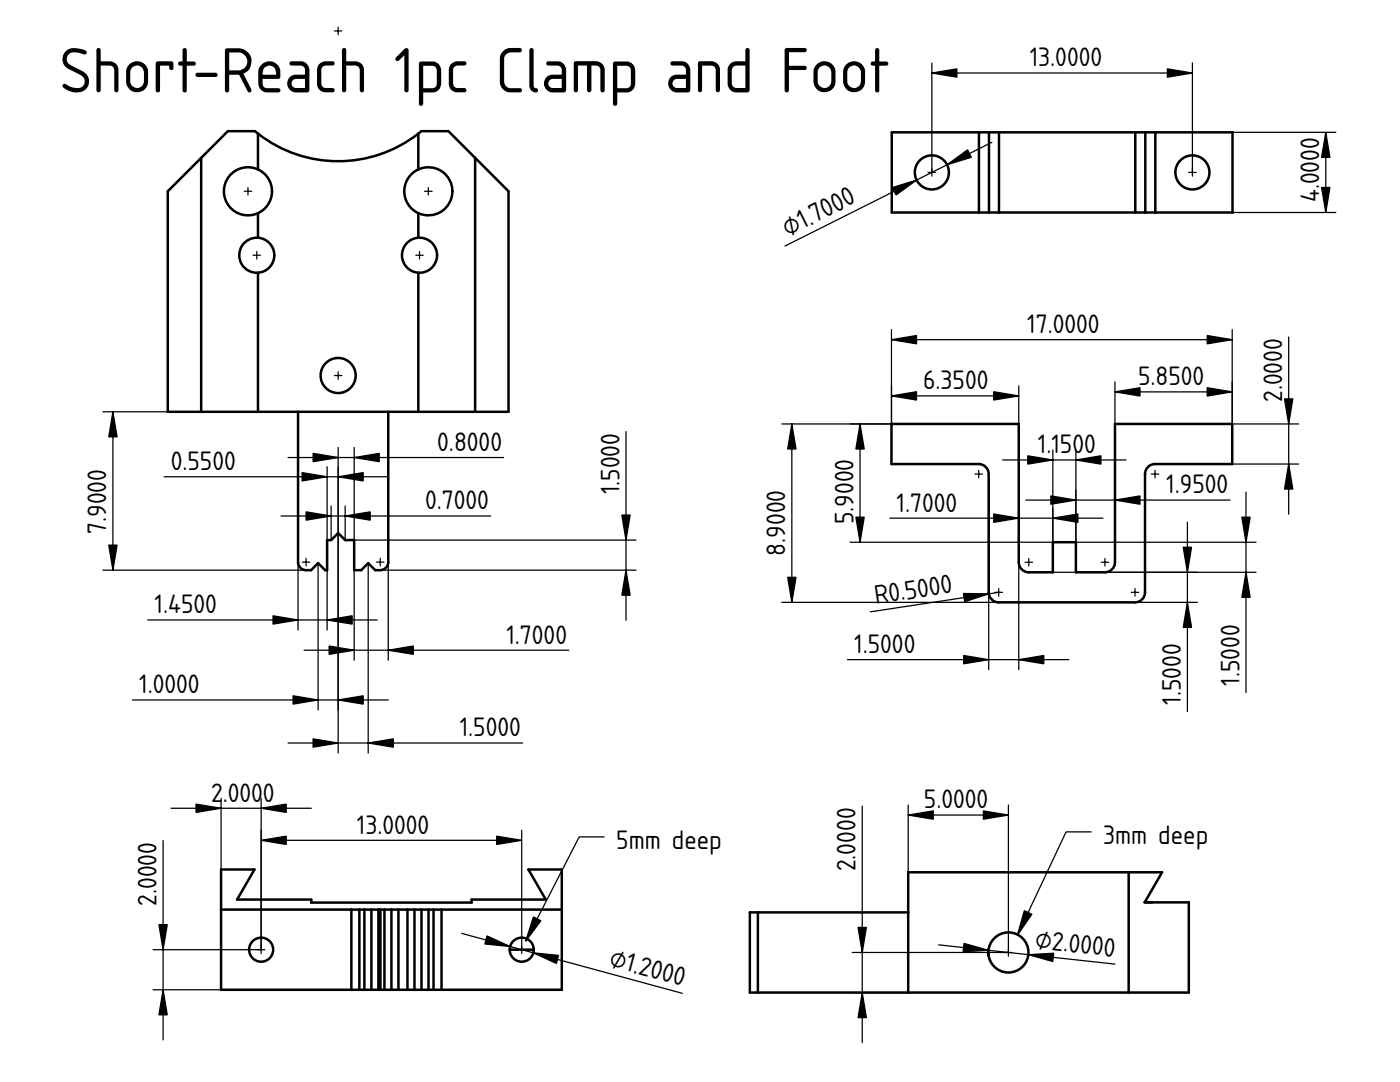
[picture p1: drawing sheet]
<svg xmlns="http://www.w3.org/2000/svg" width="279mm" height="216mm" viewBox="0 0 279 216" stroke-linecap="round" stroke-linejoin="round" font-family="sans-serif">
<path d="M67.5 70h.1" fill="none" stroke="#000" stroke-width=".2"/>
<path d="M51.5 26.7a26 26 0 0 0 32 0v7.1a4.8 4.8 0 0 0-2.8 4.4 4.8 4.8 0 0 0 2.8 4.3v4.9a3.5 3.5 0 0 0-3.3 3.5 3.5 3.5 0 0 0 3.3 3.5v27.8h-32v-27.8a3.5 3.5 0 0 0 3.2-3.5 3.5 3.5 0 0 0-3.2-3.5v-4.9a4.8 4.8 0 0 0 2.8-4.3 4.8 4.8 0 0 0-2.8-4.4z" fill-rule="evenodd" fill="#fff"/>
<path d="M67.5 70h.1" fill="none" stroke="#000" stroke-width=".2"/>
<g fill="#fff">
<path d="M40.1 31.5l5.4-5.3h5.4l.6 .5v7.1a4.8 4.8 0 0 0-6.8 4.4 4.8 4.8 0 0 0 6.8 4.3v4.9a3.5 3.5 0 0 0-3.8 3.5 3.5 3.5 0 0 0 3.8 3.5v27.8h-11.4z" fill-rule="evenodd"/>
<path d="M83.5 26.7l.6-.5h5.4l5.3 5.3v50.7h-11.3v-27.8a3.5 3.5 0 0 0 3.7-3.5 3.5 3.5 0 0 0-3.7-3.5v-4.9a4.8 4.8 0 0 0 6.8-4.3 4.8 4.8 0 0 0-6.8-4.4z" fill-rule="evenodd"/>
<path d="M59.5 82.2h18v30a1.6 1.6 0 0 1-1.6 1.6h-1l-1.4-1.4-1.4 1.4h-1.4v-6h-1.8l-1.4-1.4-1.4 1.4h-.8v6h-.4l-1.4-1.4-1.4 1.4a2.17 2.17 0 0 1-2.4-.8l-.2-.8z" fill-rule="evenodd"/>
<path d="M40.1 31.5v50.7h-6.6v-44z" fill-rule="evenodd"/>
<path d="M94.8 31.5l6.7 6.7v44h-6.7z" fill-rule="evenodd"/>
<circle cx="85.5" cy="38.2" r="4.8"/>
<circle cx="49.5" cy="38.2" r="4.8"/>
<circle cx="83.7" cy="50.9" r="3.5"/>
<circle cx="51.2" cy="50.9" r="3.5"/>
<circle cx="67.5" cy="74.9" r="3.5"/>
</g>
<g fill="none" stroke="#000" stroke-width=".5">
<path d="M40.1 31.5v50.7M51.5 26.7l-.6-.5h-5.4l-12 12v44h68v-44l-12-12h-5.4l-.6 .5M51.5 26.7a26 26 0 0 0 32 0M51.5 33.8a4.8 4.8 0 0 0-6.8 4.4 4.8 4.8 0 0 0 6.8 4.3M51.5 33.8a4.8 4.8 0 0 1 2.8 4.4 4.8 4.8 0 0 1-2.8 4.3M51.5 26.7v7.1M83.5 33.8a4.8 4.8 0 0 1 6.8 4.4 4.8 4.8 0 0 1-6.8 4.3M83.5 33.8a4.8 4.8 0 0 0-2.8 4.4 4.8 4.8 0 0 0 2.8 4.3M83.5 26.7v7.1M94.8 31.5v50.7M51.5 47.4a3.5 3.5 0 0 0-3.8 3.5 3.5 3.5 0 0 0 3.8 3.5M51.5 47.4a3.5 3.5 0 0 1 3.2 3.5 3.5 3.5 0 0 1-3.2 3.5"/>
<path d="M51.5 42.5v4.9M51.5 54.4v27.8M83.5 47.4a3.5 3.5 0 0 1 3.7 3.5 3.5 3.5 0 0 1-3.7 3.5M83.5 47.4a3.5 3.5 0 0 0-3.3 3.5 3.5 3.5 0 0 0 3.3 3.5M83.5 42.5v4.9M83.5 54.4v27.8M59.5 82.2v30a1.6 1.6 0 0 0 1.6 1.6h1l1.4-1.4 1.4 1.4h.4v-6h.8l1.4-1.4 1.4 1.4h1.8v6h1.4l1.4-1.4 1.4 1.4a2.17 2.17 0 0 0 2.4-.8l.2-.8v-30"/>
<circle cx="67.5" cy="74.9" r="3.5"/>
</g>
<g fill="#000" stroke="#080808" stroke-width=".25">
<path d="M67.5 5.4v1.5zM66.7 6.2h1.5z" fill-rule="evenodd"/>
<path d="M49.5 37.4v1.5zM48.7 38.2h1.5z" fill-rule="evenodd"/>
<path d="M85.5 37.4v1.5zM84.7 38.2h1.5z" fill-rule="evenodd"/>
<path d="M51.2 50.2v1.5zM50.5 50.9h1.5z" fill-rule="evenodd"/>
<path d="M83.7 50.2v1.5zM83 50.9h1.5z" fill-rule="evenodd"/>
<path d="M67.5 74.2v1.5zM66.7 74.9h1.5z" fill-rule="evenodd"/>
<path d="M61.1 111.4v1.5zM60.3 112.2h1.5z" fill-rule="evenodd"/>
<path d="M75.9 111.4v1.5zM75.1 112.2h1.5z" fill-rule="evenodd"/>
</g>
<path d="M67.5 70h.1" fill="none" stroke="#000" stroke-width=".2"/>
<g fill="none" stroke="#000" stroke-width=".25">
<path d="M20.5 82.2h13M22.5 82.2v31.6M32.7 95.1h44.8M57.5 91.3h43M65.3 93.1v14.7M67.5 89.3v61M70.7 89.3v18.5h56.2M124.9 86.1v37.7M20.5 113.8h40.6M56.1 103h41.8M59.5 112.2v13.5M63.5 112.4v29.3"/>
<path d="M65.3 113.8v11.9M66.1 101v6.8M68.9 101v6.8M70.7 113.8v17.9M73.5 112.4v37.9M75.9 113.8h51M77.5 112.2v19.5M26.4 139.7h51.1M29.5 123.7h45.8M60.7 129.7h52.8M57.5 148.3h46.8"/>
</g>
<g fill="#000" stroke="#000" stroke-width=".25">
<path d="M22.5 82.2l.9 5h-1.7zM60.3 94.3l5 .8-5 .9zM67.5 95.1l5-.8v1.7zM62.5 90.5l5 .8-5 .8zM70.7 91.3l5-.8v1.6zM21.7 108.8h1.7l-.9 5zM61.1 102.1l5 .9-5 .8zM68.9 103l5-.9v1.7zM124.9 113.8l.9 5h-1.7zM124.1 102.8h1.7l-.9 5zM54.5 122.9l5 .8-5 .8zM58.5 138.8l5 .9-5 .8z"/>
<path d="M65.3 123.7l5-.8v1.6zM67.5 139.7l5-.9v1.7zM65.7 128.9l5 .8-5 .9zM77.5 129.7l5-.8v1.7zM62.5 147.4l5 .9-5 .8zM73.5 148.3l5-.9v1.7z"/>
</g>
<path d="M177.9 84.6h25.4v27.6a2 2 0 0 0 2 2h4.8v-6h4.6v6h5.8a2 2 0 0 0 2-2v-27.6h23.4v8h-15.4a2 2 0 0 0-2 2v23.6a2 2 0 0 1-2 2h-27.2a2 2 0 0 1-2-2v-23.6a2 2 0 0 0-2-2h-17.4z" fill-rule="evenodd" fill="#fff"/>
<path d="M211.9 102.4h.1" fill="none" stroke="#000" stroke-width=".2"/>
<path d="M177.9 84.6h25.4v27.6a2 2 0 0 0 2 2h4.8v-6h4.6v6h5.8a2 2 0 0 0 2-2v-27.6h23.4v8h-15.4a2 2 0 0 0-2 2v23.6a2 2 0 0 1-2 2h-27.2a2 2 0 0 1-2-2v-23.6a2 2 0 0 0-2-2h-17.4z" fill="none" stroke="#000" stroke-width=".5"/>
<g fill="#000" stroke="#080808" stroke-width=".25">
<path d="M195.3 93.8v1.5zM194.6 94.6h1.5z" fill-rule="evenodd"/>
<path d="M230.5 93.8v1.5zM229.8 94.6h1.5z" fill-rule="evenodd"/>
<path d="M199.3 117.4v1.5zM198.6 118.2h1.5z" fill-rule="evenodd"/>
<path d="M205.3 111.4v1.5zM204.6 112.2h1.5z" fill-rule="evenodd"/>
<path d="M220.5 111.4v1.5zM219.8 112.2h1.5z" fill-rule="evenodd"/>
<path d="M226.5 117.4v1.5zM225.8 118.2h1.5z" fill-rule="evenodd"/>
</g>
<g fill="none" stroke="#000" stroke-width=".25">
<path d="M177.9 67.8h68M177.9 65.8v18.8h-21.9M177.9 79h25.4M203.3 77v7.6M222.5 78.2h23.4M222.5 76.2v8.4M245.9 65.8v18.8h13.3M257.2 67.2v35.4M158 84.6v35.6M171.6 84.6v23.6M200.1 91.8h24.6M204.7 99.8h40.8"/>
<path d="M210.1 89.8v18.4h-40.5M214.7 89.8v24.4M222.5 97.8v14.4M245.9 92.6h13.3M248.7 98.2v40M177.6 103.4h42.5M197.3 118.2v15.4M199.3 118.2l-25.6 3.9M203.3 101.4v32.2M205.3 114.2h45.4M214.7 108.2h36M237 104.2v37.8"/>
<path d="M156 120.2h83M169.1 131.6h44.2"/>
</g>
<g fill="#000" stroke="#000" stroke-width=".25">
<path d="M177.9 67.8l5-.9v1.7zM177.9 79l5-.8v1.6zM198.3 78.2l5 .8-5 .8zM222.5 78.2l5-.8v1.6zM240.9 66.9l5 .9-5 .8zM240.9 77.4l5 .8-5 .8zM158 84.6l.9 5h-1.7zM171.6 84.6l.9 5h-1.7zM205.1 90.9l5 .9-5 .8zM209.7 99l5 .8-5 .8zM214.7 91.8l5-.9v1.7zM222.5 99.8l5-.8v1.6z"/>
<path d="M257.2 92.6l.8 5h-1.7zM256.3 79.6h1.7l-.8 5zM170.8 103.2h1.7l-.9 5zM192.3 118.4l5 .1-4.8 1.6zM198.3 102.6l5 .8-5 .8zM210.1 103.4l5-.8v1.6zM236.1 109.2h1.7l-.8 5zM247.8 103.2h1.7l-.8 5zM248.7 114.2l.8 5h-1.7zM157.2 115.2h1.7l-.9 5zM192.3 130.8l5 .8-5 .9zM203.3 131.6l5-.8v1.7z"/>
<path d="M237 120.2l.8 5h-1.7z"/>
</g>
<path d="M44.1 173.5h6.7l-3.5 6h14.8v.6h32v-.6h14.8l-3.4-6h6.6v24h-68z" fill-rule="evenodd" fill="#fff"/>
<path d="M78.1 185.5h.1" fill="none" stroke="#000" stroke-width=".2"/>
<g fill="#fff">
<path d="M44.1 181.5h26v16h-26z" fill-rule="evenodd"/>
<path d="M88.1 181.5h24v16h-24z" fill-rule="evenodd"/>
<path d="M44.1 173.5h6.7l-3.5 6h14.8v.6h32v-.6h14.8l-3.4-6h6.6v8h-68z" fill-rule="evenodd"/>
<path d="M79.5 181.5h1.8v16h-1.8z" fill-rule="evenodd"/>
<path d="M86.5 181.5h1.6v16h-1.6z" fill-rule="evenodd"/>
<path d="M70.1 181.5h1.6v16h-1.6z" fill-rule="evenodd"/>
<path d="M84.1 181.5h1.4v16h-1.4z" fill-rule="evenodd"/>
<path d="M72.7 181.5h1.4v16h-1.4z" fill-rule="evenodd"/>
<path d="M81.3 181.5h1.4v16h-1.4z" fill-rule="evenodd"/>
<path d="M74.1 181.5h1.4v16h-1.4z" fill-rule="evenodd"/>
<path d="M78.1 181.5h1.4v16h-1.4z" fill-rule="evenodd"/>
</g>
<path d="M78.1 185.5h.1" fill="none" stroke="#000" stroke-width=".2"/>
<path d="M76.7 181.5h1.4v16h-1.4z" fill-rule="evenodd" fill="#fff"/>
<path d="M78.1 185.5h.1" fill="none" stroke="#000" stroke-width=".2"/>
<g fill="#fff">
<path d="M82.7 181.5h1.4v16h-1.4z" fill-rule="evenodd"/>
<path d="M71.7 181.5h1v16h-1z" fill-rule="evenodd"/>
<path d="M85.5 181.5h1v16h-1z" fill-rule="evenodd"/>
<path d="M75.9 181.5h.8v16h-.8z" fill-rule="evenodd"/>
<path d="M101.7 189.5h4.8a2.4 2.4 0 0 1-2.4 2.4 2.4 2.4 0 0 1-2.4-2.4z" fill-rule="evenodd"/>
<path d="M102.6 187.6a2.4 2.4 0 0 1 2.6-.3 2.4 2.4 0 0 1 1.3 2.2h-4.8a2.4 2.4 0 0 1 .9-1.9z" fill-rule="evenodd"/>
<path d="M75.5 181.5h.4v16h-.4z" fill-rule="evenodd"/>
<circle cx="104.1" cy="189.5" r="2.4"/>
<circle cx="52.1" cy="189.5" r="2.4"/>
</g>
<g fill="none" stroke="#000" stroke-width=".5">
<path d="M44.1 173.5h6.7l-3.5 6h14.8v.6h32v-.6h14.8l-3.4-6h6.6v24h-68zM44.1 181.5h68M70.1 181.5v16M71.7 181.5v16M72.7 181.5v16M74.1 181.5v16M75.5 181.5v16M75.9 181.5v16M76.7 181.5v16M78.1 181.5v16M79.5 181.5v16M81.3 181.5v16"/>
<path d="M82.7 181.5v16M84.1 181.5v16M85.5 181.5v16M86.5 181.5v16M88.1 181.5v16M101.7 189.5h4.8M106.5 189.5h.1"/>
<circle cx="52.1" cy="189.5" r="2.4"/>
<circle cx="104.1" cy="189.5" r="2.4"/>
</g>
<g fill="#000" stroke="#080808" stroke-width=".25">
<path d="M52.1 188.7v1.5zM51.4 189.5h1.5z" fill-rule="evenodd"/>
<path d="M104.1 188.7v1.5zM103.4 189.5h1.5z" fill-rule="evenodd"/>
</g>
<path d="M78.1 185.5h.1" fill="none" stroke="#000" stroke-width=".2"/>
<path d="M44.1 159.3v14.2M52.1 159.3v30.2h-21.6M32.5 167.7v39.8M34.1 161.3h28M52.1 167.7h52M104.1 165.7v23.8M120.6 167h-5l-10.7 20.8M30.5 197.5h13.6M92.2 186.2l44 12" fill="none" stroke="#000" stroke-width=".25"/>
<path d="M39.1 160.4l5 .9-5 .8zM52.1 161.3l5-.9v1.7zM52.1 167.7l5-.9v1.7zM99.1 166.8l5 .9-5 .8zM32.5 197.5l.9 5h-1.7zM31.7 184.5h1.7l-.9 5zM97.2 186.8l4.6 2.1-5-.5zM106.5 183l1.4 .7-3 4.1zM106.4 190.1l5.1 .5-.5 1.6z" fill="#000" stroke="#000" stroke-width=".25"/>
<path d="M178 26.4h68v16h-68z" fill-rule="evenodd" fill="#fff"/>
<path d="M212 34.4h.1" fill="none" stroke="#000" stroke-width=".2"/>
<path d="M199.4 26.4h27.2v16h-27.2z" fill-rule="evenodd" fill="#fff"/>
<path d="M212 34.4h.1" fill="none" stroke="#000" stroke-width=".2"/>
<g fill="#fff">
<path d="M178 26.4h17.4v16h-17.4z" fill-rule="evenodd"/>
<path d="M230.6 26.4h15.4v16h-15.4z" fill-rule="evenodd"/>
<path d="M226.6 26.4h2v16h-2z" fill-rule="evenodd"/>
<path d="M228.6 26.4h2v16h-2z" fill-rule="evenodd"/>
<path d="M197.4 26.4h2v16h-2z" fill-rule="evenodd"/>
<path d="M195.4 26.4h2v16h-2z" fill-rule="evenodd"/>
<circle cx="238" cy="34.4" r="3.4"/>
<circle cx="186" cy="34.4" r="3.4"/>
</g>
<g fill="none" stroke="#000" stroke-width=".5">
<path d="M178 26.4h68v16h-68zM195.4 26.4v16M197.4 26.4v16M199.4 26.4v16M226.6 26.4v16M228.6 26.4v16M230.6 26.4v16"/>
<circle cx="186" cy="34.4" r="3.4"/>
<circle cx="238" cy="34.4" r="3.4"/>
</g>
<g fill="#000" stroke="#080808" stroke-width=".25">
<path d="M186 33.7v1.5zM185.2 34.4h1.5z" fill-rule="evenodd"/>
<path d="M238 33.7v1.5zM237.2 34.4h1.5z" fill-rule="evenodd"/>
</g>
<path d="M212 34.4h.1" fill="none" stroke="#000" stroke-width=".2"/>
<path d="M186 14.6h52M186 12.6v21.8M238 12.6v21.8M197.9 28.4l-41.2 20.7M246 26.4h20.6M264.6 26.4v16M246 42.4h20.6" fill="none" stroke="#000" stroke-width=".25"/>
<path d="M186 14.6l5-.9v1.7zM233 13.7l5 .9-5 .8zM178.1 37.4l4.8-1.5-4.1 3zM189 32.9l4.1-3 .8 1.5zM264.6 26.4l.8 5h-1.6zM263.8 37.4h1.6l-.8 5z" fill="#000" stroke="#000" stroke-width=".25"/>
<path d="M149.7 182.1h31.6v-8h50.6l-3.4 6h8.8v18h-87.6z" fill-rule="evenodd" fill="#fff"/>
<path d="M193.5 186.1h.1" fill="none" stroke="#000" stroke-width=".2"/>
<path d="M181.3 174.1h44v24h-44z" fill-rule="evenodd" fill="#fff"/>
<path d="M193.5 186.1h.1" fill="none" stroke="#000" stroke-width=".2"/>
<g fill="#fff">
<path d="M151.3 182.1h30v16h-30z" fill-rule="evenodd"/>
<path d="M225.3 174.1h6.6l-3.4 6h8.8v18h-12z" fill-rule="evenodd"/>
<path d="M149.7 182.1h1.6v16h-1.6z" fill-rule="evenodd"/>
<path d="M198.3 187.4a4 4 0 0 0-1 2.3v.4v-.4a4 4 0 0 1 .8-2l-.6 .9-.2 .8 .2-.8 .6-.9-.6 .9-.2 .8 .2-.8 .6-.9-.6 .9-.2 .8 .2-.8 .6-.9-.6 .9-.2 .8 .2-.8 .6-.9-.6 .9-.2 .8 .2-.8 .6-.9-.6 .9-.2 .8 .2-.8 .6-.9-.6 .9-.2 .8a4 4 0 0 1 6.2-2.6 4 4 0 0 1-.2 6.7 4 4 0 0 1-6-3.1v-.3a4 4 0 0 0 .8 2.4l-.6-1-.2-.8 .2 .8 .6 1-.6-1-.2-1.1 .2 1.1 .6 1-.6-1-.2-.8 .2 .8 .6 1-.6-1-.2-.8 .2 .8 .6 1-.6-1-.2-.8a4 4 0 0 0 5.5 3.1 4 4 0 0 0 1.7-6.1 4 4 0 0 0-6.2-.3z" fill-rule="evenodd"/>
<path d="M197.3 190.1a4 4 0 0 0 .8 2.4l-.6-1-.2-.8 .2 .8 .6 1-.6-1-.2-.8 .2 .8 .6 1a4 4 0 0 1-.8-2.4z" fill-rule="evenodd"/>
<path d="M198.1 187.7a4 4 0 0 0-.8 2l.2-1.1z" fill-rule="evenodd"/>
<path d="M197.3 190.4v.3z" fill-rule="evenodd"/>
</g>
<g fill="none" stroke="#000" stroke-width=".5">
<path d="M225.3 174.1v24M151.3 182.1v16M181.3 182.1h-31.6v16h87.6v-18h-8.8l3.4-6h-50.6v24M197.3 190.1v.6M197.3 190.4h.1M197.3 189.4h.1M197.3 189.4v.3"/>
<circle cx="201.3" cy="190.1" r="4"/>
</g>
<path d="M201.3 189.3v1.5zM200.5 190.1h1.5z" fill-rule="evenodd" fill="#000" stroke="#080808" stroke-width=".25"/>
<path d="M193.5 186.1h.1" fill="none" stroke="#000" stroke-width=".2"/>
<path d="M172.1 160.9v47.2M181.3 162.6h20M181.3 160.6v13.5M201.3 160.6v29.5h-31.2M217.8 166h-5l-9.8 20.6M170.1 198.1h11.2M187.3 188.5l35.2 3.9" fill="none" stroke="#000" stroke-width=".25"/>
<path d="M181.3 162.6l5-.8v1.7zM196.3 161.8l5 .8-5 .9zM172.1 198.1l.8 5h-1.7zM171.2 185.1h1.7l-.8 5zM192.4 188.2l4.9 1.4-5.1 .3zM204.4 181.7l1.5 .7-2.9 4.2zM205.2 190.5l5.1-.3-.2 1.7z" fill="#000" stroke="#000" stroke-width=".25"/>
<text font-size="12" x="11.9" y="18.4">Short-Reach 1pc Clamp and Foot</text>
<g font-size="5">
<text x="205.5" y="13.2">13.0000</text>
<text x="263.3" y="40.4" transform="rotate(-90 263.3 40.4)">4.0000</text>
<text x="157.2" y="47.3" transform="rotate(-27 157.2 47.3)">⌀1.7000</text>
<text x="205" y="66.5">17.0000</text>
<text x="184.2" y="77.7">6.3500</text>
<text x="227.1" y="76.9">5.8500</text>
<text x="255.9" y="80.2" transform="rotate(-90 255.9 80.2)">2.0000</text>
<text x="87.3" y="90">0.8000</text>
<text x="34.1" y="93.8">0.5500</text>
<text x="207.1" y="90.5">1.1</text>
<text x="211.5" y="90.5">500</text>
<text x="84.9" y="101.6">0.7000</text>
<text x="123.6" y="98.7" transform="rotate(-90 123.6 98.7)">1.5000</text>
<text x="232.7" y="98.5">1.9500</text>
<text x="21.2" y="106.5" transform="rotate(-90 21.2 106.5)">7.9000</text>
<text x="170.3" y="104.6" transform="rotate(-90 170.3 104.6)">5.9000</text>
<text x="178.9" y="102.1">1.7000</text>
<text x="156.7" y="110.9" transform="rotate(-90 156.7 110.9)">8.9000</text>
<text x="30.9" y="122.4">1.4500</text>
<text x="174.8" y="120.6" transform="rotate(-9 174.8 120.6)">R0.5000</text>
<text x="101.1" y="128.4">1.7000</text>
<text x="170.5" y="130.3">1.5000</text>
<text x="247.3" y="136.8" transform="rotate(-90 247.3 136.8)">1.5000</text>
<text x="27.8" y="138.3">1.0000</text>
<text x="235.6" y="140.6" transform="rotate(-90 235.6 140.6)">1.5000</text>
<text x="91.7" y="146.9">1.5000</text>
<text x="42.1" y="160">2</text>
<text x="44.5" y="160">.</text>
<text x="45.5" y="160">000</text>
<text x="52.5" y="160">0</text>
<text x="184.4" y="161.3">5.0000</text>
<text x="71.2" y="166.4">13.0000</text>
<text x="123" y="169.4">5mm deep</text>
<text x="170.8" y="173.9" transform="rotate(-90 170.8 173.9)">2.0000</text>
<text x="220.2" y="168.4">3mm deep</text>
<text x="31.2" y="180.7" transform="rotate(-90 31.2 180.7)">2.0000</text>
<text x="206.5" y="189.2" transform="rotate(6 206.5 189.2)">⌀2.0000</text>
<text x="121.4" y="192.7" transform="rotate(15 121.4 192.7)">⌀1.2000</text>
</g>
</svg>
